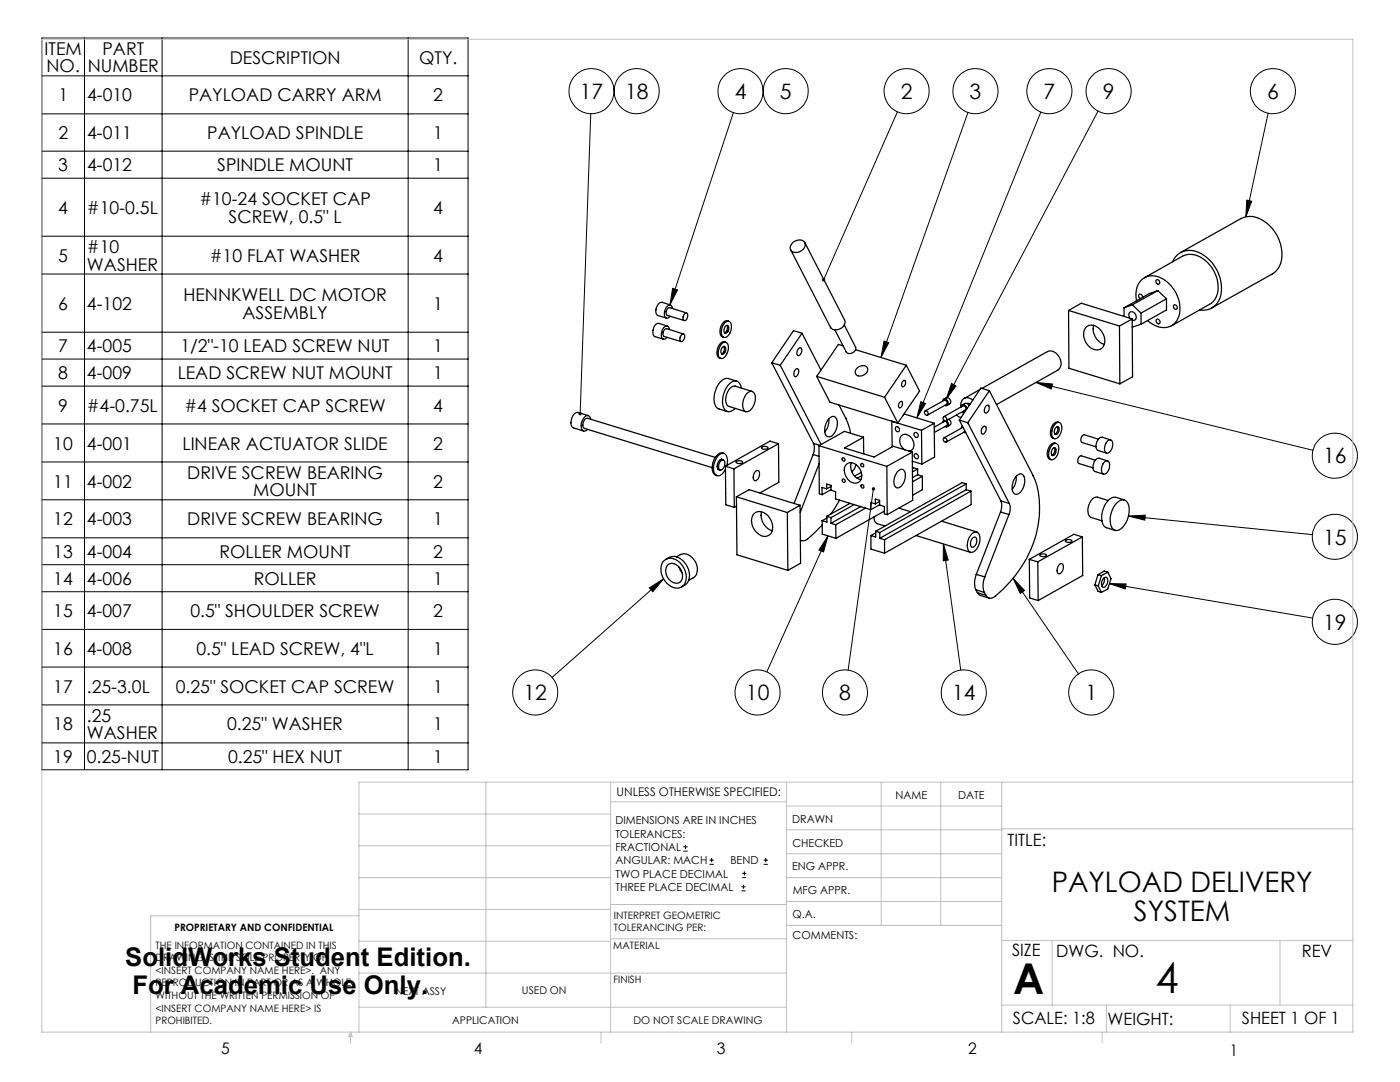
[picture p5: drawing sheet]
<svg xmlns="http://www.w3.org/2000/svg" width="279mm" height="216mm" viewBox="0 0 279 216" stroke-linecap="round" stroke-linejoin="round" font-family="sans-serif">
<g fill="none" stroke="#000" stroke-width=".2">
<path d="M8.4 7.6h85v146h-85zM8.4 15.1h85M16.9 7.6v146M32.3 7.6v146M81.5 7.6v146M8.4 22.7h85M8.4 30.2h85M8.4 35.6h85M117.9 22.7l-2.1 59.9M146.4 22.5l-12.7 38.3M179.1 22.3l-14.7 33.5M193.2 22.4l-17.4 48.9"/>
<path d="M207.7 22.4l-24.7 61M219.1 22.2l-30.3 57.5M248.8 39.9l1 .2-1.2 3.2zM253.1 22.6l-4.5 20.7M8.4 47.1h85M8.4 54.7h85M134.2 57.5l1 .4-1.5 2.9zM8.4 66.3h85M8.4 71.6h85M8.4 77h85M176.4 68.1l1 .3-1.6 2.9zM189.9 76.5l.9 .5-2 2.7z"/>
<path d="M206.7 76.3l3.3 .3-.2 1zM206.7 76.3l55.3 13.6M8.4 84.6h85M8.4 92.2h85M8.4 99.7h85M174.3 97.5l-5 36.2M183.8 80.2l.9 .3-1.7 2.9zM8.4 107.3h85M8.4 112.7h85M8.4 118.1h85M129.6 117.3l2.8-1.8-2.1 2.6zM132.4 115.5l-22.2 19.7"/>
<path d="M165.2 106.9l-.8 3.2-1-.4zM165.2 106.9l-12.2 27.2M188.3 108.5l.9 3.3-1 .1zM188.3 108.5l3.4 25.2M202.2 115.4l2.3 2.4-.9 .6zM202.2 115.4l13 19.1M221.4 116.5h3.4l-.2 1zM221.4 116.5l40.6 6.8M225.2 103l3.4-.2-.1 1zM225.2 103l36.7 3.7M8.4 125.6h85M8.4 133.1h85"/>
<path d="M8.4 140.7h85M8.4 148.2h85M136.4 169.8h.8M136.4 169h.8M136.8 168.6v.8M141.6 172.5h.9M141.6 171.6h.9M142 171.2v.8M148 177.8h.8M148 177h.8M148.1 175.1h.8M148.1 174.3h.8"/>
<path d="M148.4 176.5v.8M148.6 173.9v.8M152.4 172.5h.8M152.4 171.6h.8M152.8 171.2v.8"/>
<circle cx="118.1" cy="18.2" r="4.5"/>
<circle cx="127.1" cy="18.2" r="4.5"/>
<circle cx="147.8" cy="18.2" r="4.5"/>
<circle cx="156.8" cy="18.2" r="4.5"/>
<circle cx="180.9" cy="18.2" r="4.5"/>
<circle cx="194.7" cy="18.2" r="4.5"/>
<circle cx="209.4" cy="18.2" r="4.5"/>
<circle cx="221.2" cy="18.2" r="4.5"/>
<circle cx="254" cy="18.2" r="4.5"/>
<circle cx="266.4" cy="90.9" r="4.5"/>
<circle cx="266.4" cy="107.1" r="4.5"/>
<circle cx="106.8" cy="138.2" r="4.5"/>
<circle cx="151.2" cy="138.2" r="4.5"/>
<circle cx="168.6" cy="138.2" r="4.5"/>
<circle cx="192.3" cy="138.2" r="4.5"/>
<circle cx="217.8" cy="138.2" r="4.5"/>
<circle cx="266.4" cy="124.1" r="4.5"/>
</g>
<g fill="none" stroke="#c0c0c0" stroke-width=".2">
<path d="M8.4 7.8h261.6v198.2h-261.6zM97 156.1v44.9M121.8 156.1v49.9M121.8 160h35.2M157 156.1v49.9M175.9 156.1v28.5M187.7 156.1v28.5M199.9 156.1v49.9M270 156.1h-198.4v49.9M71.6 175.1h50.2M71.6 168.8h50.2M71.6 162.4h50.2"/>
<path d="M157 170.4h42.9M157 165.6h42.9M157 160.8h42.9M157 175.1h42.9M157 179.9h42.9M199.9 165.4h70.1M71.6 194.2h85.4M71.6 187.8h50.2M71.6 181.5h50.2M71.6 182.7h-41.5v23.3M121.8 187.3h35.2M121.8 180.5h35.2"/>
<path d="M157 184.6h42.9M199.9 187.7h70.1M210 187.7v12.9M255.4 187.7v12.9M70 206v2.1M70 206l.3 .8h-.7zM71.6 201h85.4M119.9 206v2.1M170 206v2.1M199.9 200.6h70.1M220 206v2.1M220.8 200.6v5.4"/>
<path d="M245.5 200.6v5.4"/>
</g>
<path d="M164.1 55.6a.31 .31 0 0 0-.1 .3 .31 .31 0 0 0 .2 .2l.2-.3-.2 .3a.33 .33 0 0 0 .5-.3 .33 .33 0 0 0-.6-.2zM176.4 68.1l1 .3-1.6 2.9zM248.8 39.9l1 .2-1.2 3.2zM206.7 76.3l3.3 .3-.2 1zM225.2 103l3.4-.2-.1 1zM221.4 116.5h3.4l-.2 1zM189.9 76.5l.9 .5-2 2.7zM183.8 80.2l.9 .3-1.7 2.9zM174.1 97.3a.33 .33 0 0 0 0 .5 .33 .33 0 0 0 .5-.1 .33 .33 0 0 0-.2-.5l-.1 .3 .1-.3zM188.3 108.5l.9 3.3-1 .1zM165.2 106.9l-.8 3.2-1-.4zM202.2 115.4l2.3 2.4-.9 .6zM129.6 117.3l2.8-1.8-2.1 2.6zM115.6 82.3a.37 .37 0 0 0-.1 .3 .37 .37 0 0 0 .2 .3l.1-.3-.1 .3a.35 .35 0 0 0 .4-.4 .35 .35 0 0 0-.5-.2zM134.2 57.5l1 .4-1.5 2.9z" fill="#000"/>
<g fill="none" stroke="#000" stroke-width=".25">
<path d="M158.3 48.3a1.55 1.55 0 0 1 2.4 .2 1.71 1.71 0 0 1-1 1.7 1.71 1.71 0 0 1-1.9-.3 1.23 1.23 0 0 1 .5-1.6zM160.6 48.4l8 15.5a1.67 1.67 0 0 1-.9 1.7 1.67 1.67 0 0 1-2-.3l-7.9-15.5M228 59.3a.48 .48 0 0 0-.2-.5 .48 .48 0 0 0-.5 0v.6l.3 .2M228.4 55.4l7.6-4.3a4.2 4.2 0 0 1 4.8 1.1 6.4 6.4 0 0 1 1.7 7.5l-.8 .9-7.9 4.4M230.8 55.8a.46 .46 0 0 1 .6 .3 .46 .46 0 0 1-.3 .6l-.4-.4zM231.1 58l-5.1 2.8M231.1 58l1.7 1.6M231.1 58l-1.7 .6-5.1 2.8M232.8 59.6l-5.1 2.9M232.8 59.6v2.2l-5.1 2.9M234 52.2a3.7 3.7 0 0 1 5.4-1.8 7.9 7.9 0 0 1 4.1 8.9 3.6 3.6 0 0 1-4.1 2.5M235.6 50.4l12.1-6.8a4.6 4.6 0 0 1 5.1 .9 7.6 7.6 0 0 1 2.5 8.7 3.5 3.5 0 0 1-1.4 1.5l-12.1 6.8"/>
<path d="M133.2 65.1l-1.7-.6a1.66 1.66 0 0 0-1.1 2.4l.3 .3 1.7 .5M133.6 65.8v-.1a.6 .6 0 0 0-.4-.7 .6 .6 0 0 0-.7 .4l-.5 1a1.03 1.03 0 0 0 .5 1.3l.6-.4M133.8 60.9l-1.7-.6a1.64 1.64 0 0 0-.8 2.7l1.7 .5M134.2 61.6v-.1a.58 .58 0 0 0-.4-.6 .58 .58 0 0 0-.7 .3l-.5 1a1 1 0 0 0 .5 1.3l.6-.4M136.1 66.7l.2-.1a.94 .94 0 0 1-.3 1.6 .87 .87 0 0 1 .1-1.5zM136.4 66.6l-3.4-1a.96 .96 0 0 0-.5 1.5l3.4 1.1M136.6 62.7l.3-.3a.94 .94 0 0 1-.3 1.6 .84 .84 0 0 1 0-1.3zM137 62.4l-3.4-1a.97 .97 0 0 0-.4 1.5l3.4 1.1M144 68.6a.77 .77 0 0 1 1-.2 .77 .77 0 0 1 .4 1l-.2 .8a1.28 1.28 0 0 1-1.4 1.3 2.13 2.13 0 0 1 .2-2.9zM144.2 69.3l.4-.2a.88 .88 0 0 1 .2 1 .88 .88 0 0 1-.8 .5l-.1-.8zM144.5 69.1v.8l-.5 .7M144.6 64.4a.77 .77 0 0 1 1-.2 .77 .77 0 0 1 .4 1l-.2 .8a1.29 1.29 0 0 1-1.4 1.3 2.24 2.24 0 0 1 .2-2.9z"/>
<path d="M144.8 65.1l.4-.2a.96 .96 0 0 1-.5 1.6 .96 .96 0 0 1 .1-1.4zM144.9 68.3a1.15 1.15 0 0 0-1.6 1l-.1 .4a1.24 1.24 0 0 0 .7 1.8M145.1 64.9a1.21 1.21 0 0 1-.5 1.5M145.5 64.1l-.3-.1a1.76 1.76 0 0 0-1.5 1.9 1.06 1.06 0 0 0 .8 1.4M147 76.1l-1.7-.6a2.08 2.08 0 0 0-2 1.4 4.2 4.2 0 0 0-.2 4.5l2.1 .7M148 77.4a1.3 1.3 0 0 0-.9-1.3 1.3 1.3 0 0 0-1.5 .5 4.7 4.7 0 0 0-1 5.1 1.29 1.29 0 0 0 2.1-.2M149.1 78.5a.9 .9 0 0 1 1.1-.4 .9 .9 0 0 1 .5 1 3.1 3.1 0 0 1-1.4 3 .81 .81 0 0 1-1.1-.9l.2-1.5zM150.1 78.1l-3.4-1.1a2.1 2.1 0 0 0-1.8 2.2 1.55 1.55 0 0 0 .6 1.9l3.4 1.1M154 72.4l1.7 .5M154 72.4l8.3 16.1M155.7 72.9l8.2 15.8M158.8 73.7l.4-.1a.99 .99 0 0 1-.6 1.5l-.2-.6z"/>
<path d="M159.5 69.5l.3-.1a.98 .98 0 0 1-.6 1.5 1.06 1.06 0 0 1 .3-1.4zM160.1 66.5l-4.4 6.4M160.1 66.5l3.7 7.3M160.1 66.5l-1.7-.5-4.4 6.4M163 75.1l13.5 4.2M163 75.1l2.6 5.2 13.6 4.1M168.2 69l-.9-.3-4.3 6.4M168.5 64.8l2.2 4.5a1.1 1.1 0 0 1-.5 1.1 1.1 1.1 0 0 1-1.3-.2l-2.3-4.4M170.7 69.8l10.2 3.1M171 73.4l.3-.2a1.1 1.1 0 0 1 1.9 .6 1.48 1.48 0 0 1-2.4 .8 .94 .94 0 0 1 .2-1.2zM176.5 79.3l2.7 5.1M180.1 76.1l.3-.2a.72 .72 0 0 1 .3 .7 .72 .72 0 0 1-.6 .6l-.2-.3z"/>
<path d="M180.9 72.9l-4.4 6.4M180.9 72.9l2.6 5.1-4.3 6.4M188.3 79.7l.5-.3a.74 .74 0 0 1 .8 .3 .74 .74 0 0 1-.1 .9l-.5 .3M194.1 79.8a1.39 1.39 0 0 0-1.7-.3 1.39 1.39 0 0 0-.6 1.7 .59 .59 0 0 1 .7-.5 .59 .59 0 0 1 .4 .7l.1 .2M195.6 77.7l-3.2 1.8M196 77.5l13-7.3a2.26 2.26 0 0 1 2.7 2.9l-.6 .8-12.2 6.8M197.4 78l-4.3 6.3M197.4 78l8.8 16.9M197.4 78l-1.6-.6-4.3 6.4M213.3 61.9l2.5-1.4 10.2 3.1M213.3 61.9l10.1 3.2M213.3 61.9v11.6l10.2 3.1"/>
<path d="M216.7 65.4a2.05 2.05 0 0 1 3.2 .8 2.37 2.37 0 0 1-.3 3.5 2.89 2.89 0 0 1-3.3-3.5zM218.3 64.9a3.3 3.3 0 0 0 2.1 3.8M223.4 65.1l.1 11.5M224.3 61.4v1.7M225.5 63.5a.7 .7 0 0 1-.2-.9 .7 .7 0 0 1 .8-.3 .93 .93 0 0 1 .6 .7 .93 .93 0 0 1-.4 .9h-.3M226 63.6l-2.6 1.5M226 63.6v11.6l-2.5 1.4M226 60.8l1.7 1.7M226 60.8l-1.7 .6M226.8 60a4 4 0 0 1 2.1-4.8 4.9 4.9 0 0 1 5.3 2.5 5.7 5.7 0 0 1 .3 6.8 3.9 3.9 0 0 1-5.5-.5M227.7 62.5v2.2M227.7 64.7l-1.7 .5"/>
<path d="M230.8 63.7a.5 .5 0 0 1 .6 .3 .5 .5 0 0 1-.1 .6l-.3-.1-.2-.3zM234.3 60.9a.49 .49 0 0 1 .6 .2 .49 .49 0 0 1-.2 .6l-.4-.2-.1-.4zM117.4 82.9l-2-.6a1.78 1.78 0 0 0-1.5 2.1 .94 .94 0 0 0 .5 1l2.1 .6M117.9 83.6a.72 .72 0 0 0-.6-.7 .72 .72 0 0 0-.8 .5 2.15 2.15 0 0 0-.2 2.5 .72 .72 0 0 0 1-.2M142.7 91.3l-25.4-7.8a1.24 1.24 0 0 0-.7 2l25.5 7.8M143.3 93.7l.4 .1M143.4 93.7h-.1M143.9 91.9l.5-.1a1.27 1.27 0 0 1-.7 2 1.28 1.28 0 0 1 .2-1.9zM143.9 91.7l.5 .1M144 91.7h.1M144.3 91.7h-.1a.91 .91 0 0 0-1 1 .74 .74 0 0 0 .5 1.1M144.5 90.5l-.3-.1a2.14 2.14 0 0 0-2 2v.5a1.56 1.56 0 0 0 .9 2"/>
<path d="M144.8 93l1.7 .6M144.8 93l.1 7.7 1.6 .5M145.1 92.9a2.25 2.25 0 0 0-.5-2.3 1.38 1.38 0 0 0-1.7 .9 2.66 2.66 0 0 0 0 3.3 1.34 1.34 0 0 0 1.8-.9l.1-.3M146.5 93.6v7.6M146.9 92.1a.85 .85 0 0 1 1.3 .2 .85 .85 0 0 1-1.3-.2zM147 99.1l10.1 3.2M147 99.1l.1 11.6 10.1 3.1M147 99.1l2.5-1.4 10.2 3.1M150.6 94.2l.5-.3h.2a1.27 1.27 0 0 1-.7 2 1.25 1.25 0 0 1 0-1.7zM152 89.3a.85 .85 0 0 1 1.3 .1 .85 .85 0 0 1-1.3-.1zM155.4 88.5l-1.7-.5-8.9 5M155.4 88.5l-8.9 5.1"/>
<path d="M155.4 88.5v7.7l-3.7 2.2M162.3 90.7l-3.8 9.8M162.3 90.7l1.1 .4M162.3 88.5a3 3 0 0 1 0 2.2M162.3 88.5l1.2 .4M163.4 88.9l.1 9.6 .6 .2M163.4 88.9l13.6 4.2M163.5 92.5l-3.8 9.7M165 97.5v-.9l.8 .2v1l1 .3v1.5l7 2.1M165 97.5l-1-.2 .1 1.4M165.4 83.6v.7l-.2 1-.6 .9M165.6 83.4a.82 .82 0 0 1 .9-.3 .82 .82 0 0 1 .6 .8 3.2 3.2 0 0 1-1.3 3.2 .93 .93 0 0 1-1.2-1.1l.3-1.5z"/>
<path d="M165.8 97.1l-.8 .4M165.8 97.7l-1.7 1M167.4 80.8l1.8 3.6 .6 2.1M167.6 99.8l-1.8 2.8M168.9 92.7a1.88 1.88 0 0 1 2.8 1 1.68 1.68 0 0 1-1 2.7 2.52 2.52 0 0 1-1.8-3.7zM169.9 92.3a2.64 2.64 0 0 0 1.9 3.4M170.9 92.7l-.3 .8-.6 .7M171.9 92.5a.35 .35 0 0 1 .5 .2 .35 .35 0 0 1-.3 .5l-.3-.3zM171.9 94.3l-1.4 .7M171.9 96.7a.35 .35 0 0 1 .5 .2 .35 .35 0 0 1-.3 .5l-.3-.3zM172 94.9l-.9 .5M172.3 87.2l-3.8 2.2 5.9 1.8 3.9-2.2 3.8 1.2"/>
<path d="M172.3 87.2l-3.8-1.1-5.1 2.8M172.3 87.2l.1 3.4M177 93.1l.1 9.6M178 84.1l5.9 1.8M178 84.1h.1M178 84.1v5.1M178.8 85.2a.5 .5 0 0 1 .7 .3 .5 .5 0 0 1-.4 .6l-.4-.4zM179 94.2a.83 .83 0 0 1 .9-.6 .83 .83 0 0 1 .8 .8 2.54 2.54 0 0 1-1.6 3 1.45 1.45 0 0 1-.6-1.9zM179.5 80.3l.3-.2a.74 .74 0 0 1 .3 .7 .74 .74 0 0 1-.6 .6l-.2-.3zM180.3 82.8l.2-.2 5.9 1.9M180.6 89.8a1.99 1.99 0 0 1-.6-2.9 1.53 1.53 0 0 1 2.2 1 1.39 1.39 0 0 1-.8 2.1M182.1 90.2l-5.1 2.9"/>
<path d="M182.1 90.2v9.6l-5 2.9M182.1 92l1.9 .6M182.1 93.5l.2-.2 .8 .3M182.4 86.5a.51 .51 0 0 1 .8 .1 .51 .51 0 0 1-.2 .7l-.5-.3zM182.6 90.6a.49 .49 0 0 1 .7 .3 .49 .49 0 0 1-.5 .6l-.3-.4zM183.1 94.7l-1 .6M183.1 94.7l1 .3M183.1 93.6l-1 .6M183.1 93.6v1.1M183.9 85.9l.1 6.7M184.1 95v2.7l-2 1.1M184.1 95l-2 1.1"/>
<path d="M184.5 82.1a.42 .42 0 0 1 .7 .2 .42 .42 0 0 1-.4 .5l-.3-.4zM184.6 82l3.9-2.1a.49 .49 0 0 1 .5 .2 .49 .49 0 0 1-.1 .6l-3.8 2.1M186.4 84.5l-2.5 1.4M186.4 84.5l.1 6.7-2.5 1.4M186.5 85.2l2-1.1a.51 .51 0 0 1 .5 .2 .51 .51 0 0 1-.1 .6l-2.4 1.4M188.1 80a.62 .62 0 0 1 .8-.3 .62 .62 0 0 1 .3 .8l-.2 .4h-.4M188.2 83.3a.4 .4 0 0 1 .7 .1 .4 .4 0 0 1-.4 .6l-.3-.4zM188.3 87.5a.4 .4 0 0 1 .6 .1 .4 .4 0 0 1-.3 .6l-.4-.4zM188.3 83.1l3.9-2.1a.51 .51 0 0 1 .5 .3 .51 .51 0 0 1-.1 .5l-3.8 2.2M188.3 83.9l-.2 .4M188.9 83.9a.62 .62 0 0 1 .4 .8 .62 .62 0 0 1-.7 .4M189.4 83.6l.1 .1a.71 .71 0 0 1 0 1.1l-.4 .3"/>
<path d="M191 82.8l.2 .3 .6 .2M191.5 83.8l1.6 .5M191.5 83.8l8.2 16.1M192.1 80.8l.4-.3a.66 .66 0 0 1 .9 .5M192.1 85l-.3 .4M192.1 82.1l.2 .5M192.2 85.3l-3.8 2.1M192.3 82l.3 .1M192.3 86.3h.4M192.6 86.1l-3.8 2.1M192.8 97.7l-17.2 9.7M192.8 97.7l1 .3"/>
<path d="M192.8 96.6l-17.2 9.7M192.8 96.6v1.1M192.8 96.6l-.8-.3-17.2 9.7M193 80.5l.6 .1M193.1 84.3l8.3 16.2M193.8 98l-17.3 9.7M193.8 98v2.7l-17.3 9.7M196.3 85.1h.3a1 1 0 0 1-.6 1.5 1.05 1.05 0 0 1 .3-1.5zM196.8 80.9l.3-.1a.89 .89 0 0 1 .3 1 .89 .89 0 0 1-.8 .6 1.15 1.15 0 0 1 .2-1.5zM199.7 99.9a3 3 0 0 1 0 2.3M199.7 99.9l1.7 .6M202.7 95.1a.95 .95 0 0 1 1.2-.5 .95 .95 0 0 1 .6 1.2 2.72 2.72 0 0 1-1.6 2.8 .95 .95 0 0 1-.9-1.2l.2-1.4z"/>
<path d="M202.8 95v.7l-.2 1-.6 .9M206.2 95a17.9 17.9 0 0 1 .1 13.2 24.4 24.4 0 0 1-8.2 11.1h-.8l-.6-.5M206.2 94.9v.1M209.8 89a.77 .77 0 0 1 1-.5 .77 .77 0 0 1 .5 .9l-.1 .9a1.55 1.55 0 0 1-1.4 1.4 1.68 1.68 0 0 1-.2-2.4zM210 89.6l.4-.3a.87 .87 0 0 1-.1 1.5l-.2 .1a.84 .84 0 0 1-.1-1.3zM210.4 89.3l.1 .7-.2 .6-.4 .2M210.7 85.4l.3-.3a.88 .88 0 0 1 0 1.5l-.3 .1a.82 .82 0 0 1 0-1.3zM210.7 84.5a.72 .72 0 0 1 .9-.1 .72 .72 0 0 1 .3 .8l-.1 .9-.3 .8a.9 .9 0 0 1-1.3 .5 2.45 2.45 0 0 1 .5-2.9zM210.8 88.5a1.08 1.08 0 0 0-1.5 .8l-.1 .3a1.4 1.4 0 0 0 .6 2.1M211 85.1a1.12 1.12 0 0 1-.5 1.5M211.4 84.3a.99 .99 0 0 0-1.4 .8 1.84 1.84 0 0 0 .1 2.4h.3M218.6 91.8l-2.8-.9a.95 .95 0 0 0-.5 1.6l2.8 .8"/>
<path d="M219.2 87.6l-2.8-.9a.99 .99 0 0 0-.5 1.6l2.8 .8M220.3 92.3a.6 .6 0 0 1 .7-.3 .6 .6 0 0 1 .4 .6 1.82 1.82 0 0 1-1.1 2 1.14 1.14 0 0 1-.3-1.6zM220.9 88.1a.6 .6 0 0 1 .8-.3 .6 .6 0 0 1 .4 .6l-.2 1.2a.98 .98 0 0 1-1.2 .7 1.7 1.7 0 0 1 .2-2.2zM221.1 92l-1.7-.6a1.7 1.7 0 0 0-1.1 2.5l.1 .2 1.8 .5M221.2 99.9l-2.2-.7a1.78 1.78 0 0 0-1.7 1.5 2.14 2.14 0 0 0 .5 2.6l2.1 .6M221.7 87.8l-1.7-.6a1.59 1.59 0 0 0-1.3 1.8l.3 .9 1.8 .5M224.4 99.8l-1.8-.6a2.25 2.25 0 0 0-2.1 1.5 4.3 4.3 0 0 0-.2 4.3l.5 .3 1.7 .5M132.6 111.8a2.53 2.53 0 0 1 3.6 1.1 3.1 3.1 0 0 1 0 4 2.26 2.26 0 0 1-3.2-.6 3.4 3.4 0 0 1-.4-4.5zM132.9 111.6a2.41 2.41 0 0 1 3.6 .4 3.4 3.4 0 0 1 .4 4.6l-.9 .6M133.4 112.6a2.14 2.14 0 0 1 2.8 2.1 1.36 1.36 0 0 1-.7 1.6 1.36 1.36 0 0 1-1.7-.4 2.23 2.23 0 0 1-.4-3.3zM135 111.1a2.21 2.21 0 0 1 3.5 .6 2.51 2.51 0 0 1-1.1 4.1M135.5 113.1l.6 1.2"/>
<path d="M147 101l-.5 .2M150.4 102.6a2.06 2.06 0 0 1 3.2 .8 2.37 2.37 0 0 1-.3 3.5 2.7 2.7 0 0 1-3.3-2.5 2.34 2.34 0 0 1 .4-1.8zM152 102.1a3.3 3.3 0 0 0 2.1 3.8M157.1 102.3l.1 11.5M159.7 100.8l-2.6 1.5M159.7 100.8l.1 11.6-2.6 1.4M159.7 107.8l.3 .1M164.1 103.9v2.7l2.7 .8M164.1 104.7l-2.9 2.8-.8 .4-.7-.1M165 103v1.2l-.9-.3M165 103l.8 .3M165 103.4l-.9 .5"/>
<path d="M165.8 103.3v1.1M165.8 104.4l1 .3M166.8 104.7v2.7M169.7 100.4l-4.7 2.6M170.5 100.7l-4.7 2.6M171.8 101.1l-6 3.3M172.8 101.4l-6 3.3M173.8 106.9v2.7l2.7 .8M174.4 103.2a1.36 1.36 0 0 0 .6 1.3l1.6 .5M174.7 100.5v-.9l.8 .2v1l1 .3v1.4l.6 .2M174.7 100.5l-.9-.2v1.4M174.8 106v1.2l-1-.3"/>
<path d="M174.8 106l.8 .3M174.8 106.3l-1 .6M175.5 100l-.8 .5M175.5 100.7l-1.7 1M175.6 106.3v1.1M175.6 107.4l.9 .3M176.5 102l-9.7 5.4M176.5 107.7v2.7M179.4 101.4l2.3 .7M182.8 106.9l10.9 3.3M187.9 104l7 2.2M193.9 106.6a.87 .87 0 0 1 1-.5 .87 .87 0 0 1 .6 1 2.98 2.98 0 0 1-1.4 3.1 1 1 0 0 1-1.1-1.3l.1-.5a3.1 3.1 0 0 1 .8-1.8z"/>
<path d="M194 107.5a.53 .53 0 0 1 .8-.2 1.31 1.31 0 0 1-.8 1.9 1.25 1.25 0 0 1 0-1.7zM194.8 117.7l1.7 .5M194.8 117.7l.3 .6M194.8 114.6a3.9 3.9 0 0 0 0 3.1M194.8 114.6l1.7 .5M195.1 118.3l.5 .5 1.8 .5M195.1 118.3l1.6 .5M196.5 118.2l.2 .6M196.5 115.1a4 4 0 0 0 0 3.1M199.7 102.2l1.7 .5M199.7 102.2l-4.9 12.4M201.4 102.7l-4.9 12.4"/>
<path d="M201.4 100.5a2.95 2.95 0 0 1 0 2.2M205.4 111.6l1.7 .5M205.4 111.6l.1 7.7 1.7 .5M207.1 112.1l.1 7.7M207.5 110.7a.85 .85 0 0 1 1.3 .2 .93 .93 0 0 1-1.3-.2zM211.5 112.6l.4-.1a1.27 1.27 0 0 1-.6 2 1.31 1.31 0 0 1 .2-1.9zM212.6 107.9a.85 .85 0 0 1 1.3 .1 .85 .85 0 0 1-1.3-.1zM216 107.1l-1.7-.5-8.9 5M216 107.1l-8.9 5M216 107.1l.1 7.7-8.9 5M218.5 116.7l.7 .2M218.5 116.7l.6 1.3 .7 .2"/>
<path d="M219.1 114.7l-.6 2M219.1 114.7l.7 .2M219.2 116.9l.6 1.3M219.8 114.9l-.6 2M220.3 115.3l.5-.1a1.25 1.25 0 0 1-.7 2 1.23 1.23 0 0 1 .2-1.9zM220.3 115.3v1l-.4 .6M221.1 114.2l.6 1.3-.6 2-1.3 .7M221.1 114.2l-1.3 .7M221.1 114.2l-.7-.3-1.3 .8M222.9 100.4a1.27 1.27 0 0 1 1.4-.7 1.27 1.27 0 0 1 1 1.2 4.7 4.7 0 0 1-2 4.9 1.22 1.22 0 0 1-1.6-1.1 5 5 0 0 1 1.2-4.3z"/>
<circle cx="168.4" cy="91.7" r=".33"/>
<circle cx="168.4" cy="95.9" r=".32"/>
</g>
<g font-size="8.5">
<text x="202.2" y="198.3">A</text>
<text x="230.6" y="198.1">4</text>
</g>
<g font-size="5.6">
<text x="209.9" y="178">PAYLOAD DELIVERY</text>
<text x="226.3" y="183.7">SYSTEM</text>
</g>
<g font-size="5.1">
<text x="25" y="192.8">SolidWorks Student Edition.</text>
<text x="26.4" y="198.4">For Academic Use Only.</text>
</g>
<g font-size="4.2">
<text x="115.7" y="19.7">17</text>
<text x="124.7" y="19.7">18</text>
<text x="146.6" y="19.7">4</text>
<text x="155.6" y="19.7">5</text>
<text x="179.8" y="19.7">2</text>
<text x="193.5" y="19.7">3</text>
<text x="208.3" y="19.7">7</text>
<text x="220.1" y="19.7">9</text>
<text x="252.9" y="19.7">6</text>
<text x="264.1" y="92.5">16</text>
<text x="264.1" y="108.7">15</text>
<text x="264.1" y="125.6">19</text>
<text x="104.5" y="139.7">12</text>
<text x="148.9" y="139.7">10</text>
<text x="167.5" y="139.7">8</text>
<text x="190" y="139.7">14</text>
<text x="216.6" y="139.7">1</text>
</g>
<g font-size="3.5">
<text x="8.9" y="10.9">ITEM</text>
<text x="20.4" y="10.9">PART</text>
<text x="9.3" y="14.4">NO.</text>
<text x="17.5" y="14.4">NUMBER</text>
<text x="45.9" y="12.7">DESCRIPTION</text>
<text x="83.6" y="12.7">QTY.</text>
<text x="11.6" y="20.2">1</text>
<text x="17.4" y="20.2">4-010</text>
<text x="37.7" y="20.2">PAYLOAD CARRY ARM</text>
<text x="86.5" y="20.2">2</text>
<text x="11.6" y="27.8">2</text>
<text x="17.4" y="27.8">4-011</text>
<text x="41.4" y="27.8">PAYLOAD SPINDLE</text>
<text x="86.5" y="27.8">1</text>
<text x="11.6" y="34.2">3</text>
<text x="17.4" y="34.2">4-012</text>
<text x="43.4" y="34.2">SPINDLE MOUNT</text>
<text x="86.5" y="34.2">1</text>
<text x="39.8" y="40.9">#10-24 SOCKET CAP</text>
<text x="11.6" y="42.7">4</text>
<text x="17.4" y="42.7">#10-0.5L</text>
<text x="45.6" y="44.4">SCREW, 0.5&quot; L</text>
<text x="86.5" y="42.7">4</text>
<text x="11.6" y="52.2">5</text>
<text x="17.4" y="50.5">#10</text>
<text x="17.4" y="54">WASHER</text>
<text x="41.9" y="52.2">#10 FLAT WASHER</text>
<text x="86.5" y="52.2">4</text>
<text x="11.6" y="61.8">6</text>
<text x="17.4" y="61.8">4-102</text>
<text x="36.6" y="60">HENNKWELL DC MOTOR</text>
<text x="48.4" y="63.6">ASSEMBLY</text>
<text x="86.5" y="61.8">1</text>
<text x="11.6" y="70.3">7</text>
<text x="17.4" y="70.3">4-005</text>
<text x="36" y="70.3">1/2&quot;-10 LEAD SCREW NUT</text>
<text x="86.5" y="70.3">1</text>
<text x="11.6" y="75.7">8</text>
<text x="17.3" y="75.7">4-009</text>
<text x="35.5" y="75.7">LEAD SCREW NUT MOUNT</text>
<text x="86.5" y="75.7">1</text>
<text x="11.6" y="82.1">9</text>
<text x="17.3" y="82.1">#4-0.75L</text>
<text x="36.8" y="82.1">#4 SOCKET CAP SCREW</text>
<text x="86.5" y="82.1">4</text>
<text x="10.6" y="89.7">10</text>
<text x="17.3" y="89.7">4-001</text>
<text x="36.4" y="89.7">LINEAR ACTUATOR SLIDE</text>
<text x="86.5" y="89.7">2</text>
<text x="37.4" y="95.5">DRIVE SCREW BEARING</text>
<text x="10.6" y="97.3">11</text>
<text x="17.3" y="97.3">4-002</text>
<text x="50.5" y="99">MOUNT</text>
<text x="86.5" y="97.3">2</text>
<text x="10.6" y="104.8">12</text>
<text x="17.3" y="104.8">4-003</text>
<text x="37.4" y="104.8">DRIVE SCREW BEARING</text>
<text x="86.5" y="104.8">1</text>
<text x="10.6" y="111.3">13</text>
<text x="17.3" y="111.3">4-004</text>
<text x="43.8" y="111.3">ROLLER MOUNT</text>
<text x="86.4" y="111.3">2</text>
<text x="10.6" y="116.7">14</text>
<text x="17.3" y="116.7">4-006</text>
<text x="50.6" y="116.7">ROLLER</text>
<text x="86.4" y="116.7">1</text>
<text x="10.6" y="123.2">15</text>
<text x="17.3" y="123.2">4-007</text>
<text x="38" y="123.2">0.5&quot; SHOULDER SCREW</text>
<text x="86.4" y="123.2">2</text>
<text x="10.6" y="130.7">16</text>
<text x="17.3" y="130.7">4-008</text>
<text x="39.2" y="130.7">0.5&quot; LEAD SCREW, 4&quot;L</text>
<text x="86.4" y="130.7">1</text>
<text x="10.6" y="138.2">17</text>
<text x="17.3" y="138.2">.25-3.0L</text>
<text x="17.3" y="144">.25</text>
<text x="35.1" y="138.2">0.25&quot; SOCKET CAP SCREW</text>
<text x="86.4" y="138.2">1</text>
<text x="10.6" y="145.8">18</text>
<text x="17.3" y="147.5">WASHER</text>
<text x="45.3" y="145.8">0.25&quot; WASHER</text>
<text x="86.4" y="145.8">1</text>
<text x="10.6" y="152.2">19</text>
<text x="17.3" y="152.2">0.25-NUT</text>
<text x="45.5" y="152.2">0.25&quot; HEX NUT</text>
<text x="86.4" y="152.2">1</text>
</g>
<g font-size="3.4">
<text x="201.1" y="168.8">TITLE:</text>
<text x="202" y="190.8">SIZE</text>
<text x="210.8" y="190.9">DWG. NO.</text>
<text x="259.8" y="191">REV</text>
<text x="202.1" y="204.4">SCALE: 1:8</text>
<text x="221" y="204.5">WEIGHT:</text>
<text x="247.8" y="204.4">SHEET 1 OF 1</text>
</g>
<g font-size="3.2">
<text x="44.2" y="210.4">5</text>
<text x="94.6" y="210.3">4</text>
<text x="143.1" y="210.4">3</text>
<text x="193.2" y="210.3">2</text>
<text x="245.4" y="210.6">1</text>
</g>
<text font-size="2.4" x="123.1" y="158.9">UNLESS OTHERWISE SPECIFIED:</text>
<g font-size="2.2">
<text x="178.7" y="159.4">NAME</text>
<text x="191.2" y="159.4">DATE</text>
<text x="122.8" y="164.5">DIMENSIONS ARE IN INCHES</text>
<text x="122.8" y="167.1">TOLERANCES:</text>
<text x="158.1" y="164.2">DRAWN</text>
<text x="122.8" y="169.8">FRACTIONAL</text>
<text x="122.8" y="172.5">ANGULAR: MACH</text>
<text x="145.8" y="172.5">BEND</text>
<text x="158.1" y="173.7">ENG APPR.</text>
<text x="158.2" y="169.1">CHECKED</text>
<text x="122.8" y="175.1">TWO PLACE DECIMAL</text>
<text x="122.8" y="177.8">THREE PLACE DECIMAL</text>
<text x="158.2" y="178.4">MFG APPR.</text>
<text x="158.2" y="183.2">Q.A.</text>
<text x="158.2" y="187.4">COMMENTS:</text>
</g>
<g font-size="2.1">
<text x="78.8" y="198.5">NEXT ASSY</text>
<text x="104.2" y="198.4">USED ON</text>
<text x="90.2" y="204.3">APPLICATION</text>
<text x="126.4" y="204.3">DO NOT SCALE DRAWING</text>
</g>
<g font-size="2">
<text x="34.8" y="185.7">PROPRIETARY AND CONFIDENTIAL</text>
<text x="122.5" y="183.3">INTERPRET GEOMETRIC</text>
<text x="122.5" y="185.9">TOLERANCING PER:</text>
<text x="31.1" y="189.3">THE INFORMATION CONTAINED IN THIS</text>
<text x="31.1" y="191.8">DRAWING IS THE SOLE PROPERTY OF</text>
<text x="122.4" y="189.4">MATERIAL</text>
<text x="31.1" y="194.3">&lt;INSERT COMPANY NAME HERE&gt;. ANY</text>
<text x="31.1" y="196.8">REPRODUCTION IN PART OR AS A WHOLE</text>
<text x="122.4" y="196.2">FINISH</text>
<text x="31.1" y="199.4">WITHOUT THE WRITTEN PERMISSION OF</text>
<text x="31.1" y="201.9">&lt;INSERT COMPANY NAME HERE&gt; IS</text>
<text x="31.1" y="204.4">PROHIBITED.</text>
</g>
</svg>
